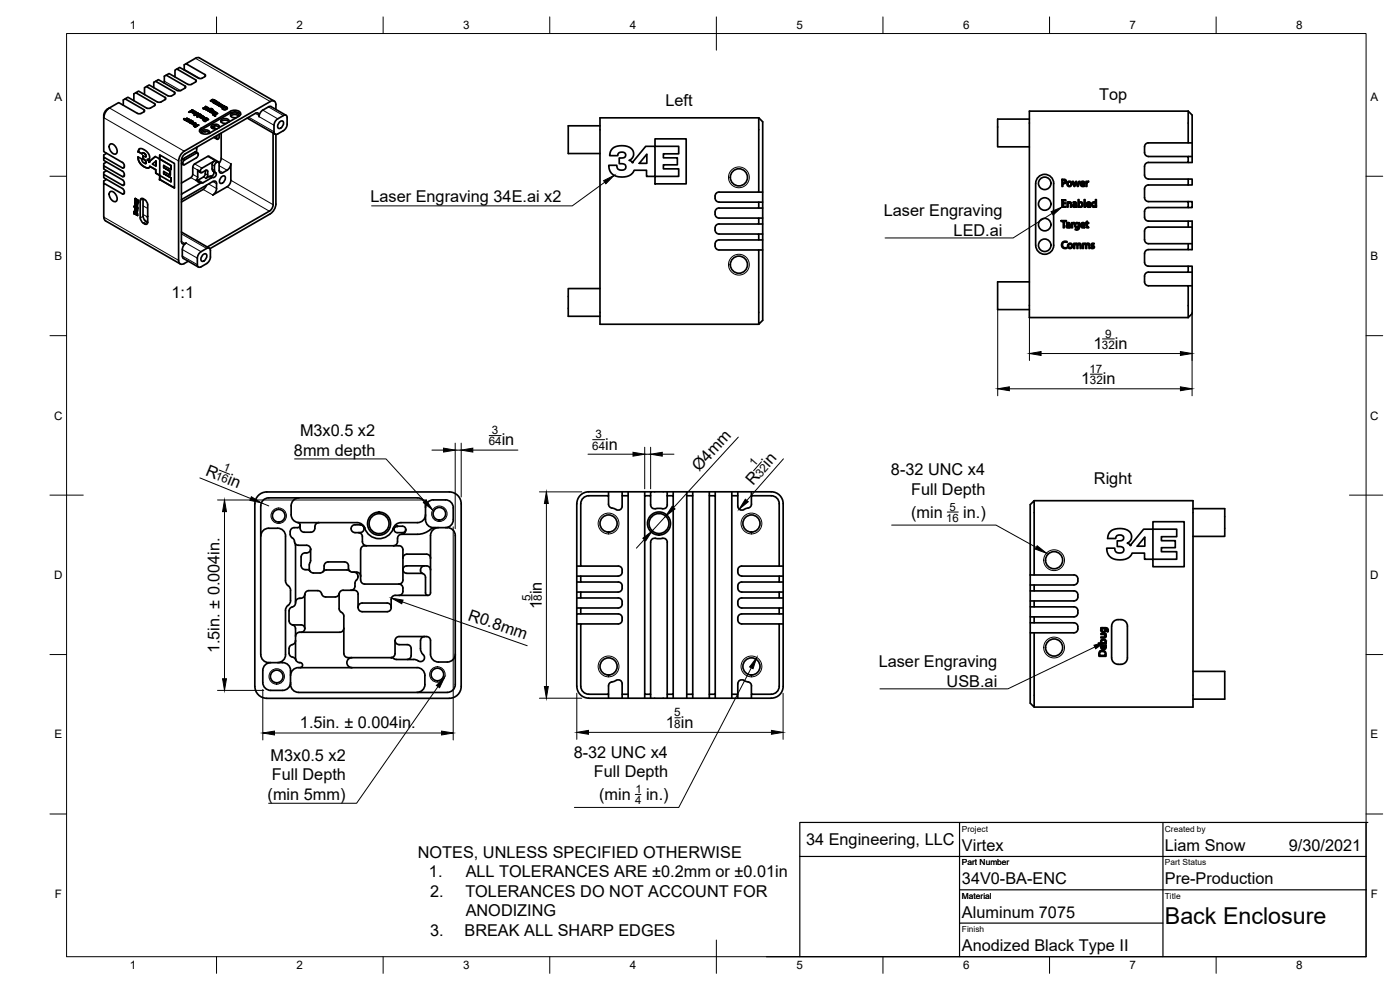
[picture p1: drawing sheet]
<svg xmlns="http://www.w3.org/2000/svg" width="420mm" height="297mm" viewBox="0 0 420 297" stroke-linecap="round" stroke-linejoin="round" font-family="sans-serif">
<!-- layer: Visible -->
<g fill="none" stroke="#000" stroke-width=".51">
<path d="M55.8 19.1l-.5 .3v1.6M31.1 35.3v10.2l5.6 3.3 .6 .9M32.8 32.4l2.8-1.6 5.9 3.3 .9-.1 1-.6-.2-.5-5.7-3.2 .9-.5 5.6 3.2h1.1M32.8 32.4l-1.2 .9-.4 .9-.1 1.1M32.8 32.4l-1.1 1.2-.5 1.7M37.5 29.7l-.5 .3v1.6M40.7 27.8l-.5 .4v2M43.9 26l-.5 .3v2.1M46.7 24.4l-.6 .3v1.6M47.2 30.6l-5.6-3.3-.9 .5 5.9 3.4-.2 .5-1.3 .7M47.2 30.6h1.1M49.3 24.3v-1.4l.6-.4 5.8 3.4-.2 .5-1.2 .7"/>
<path d="M49.3 24.4l-.1 .4M49.6 29.2l.1 .5-1.4 .9M49.9 22.5l.8-.4 5.7 3.2h1.1l1.4-.9v-.3l-5.8-3.4 .8-.5 5.6 3.3h1.2l.9-.7v-.3l-5.8-3.4 2.9-1.6 .9-.2 22.7 13M53.1 20.7l-.6 .3v2.1M53.1 27.1l-5.6-3.2-.8 .5 5.6 3.2 .2 .5-1 .7h-.8l-5.9-3.3-.9 .5 5.7 3.2M53.2 27.1h1.1M55.1 35.8l1.1-.2-.8 .3 .1-.1M55.1 35.8h.4M55.5 35.8l-.1 .1M55.7 35.8h-.5M55.9 36l.2-.1 .5 .2-.2-.4 .5 .3-.6 .4zM56 36.1l.5 .1"/>
<path d="M56.2 35.6l-.5 .1M56.4 35.7l.5 .3M56.4 35.7l-.1 .1M56.7 36l-.1 .2-.5-.3-.3 .2M57.2 33.5h.1M57.3 36.3l-.4 .5 .8-.2M57.3 36.3l-.9 .2 1.1-.2-.5 .4M57.3 36.3l-.4 .5M57.3 33.4l.3-.2 .4 .2-.3 .2zM57.3 33.5h.1M57.4 33.3v.1M57.5 36.3l-1.1 .2"/>
<path d="M57.5 33.1l-.9 .5 .6-.1M57.5 33.2l-.9 .5M57.7 33l-.2 .1M57.7 33.2l.5 .1v.2l-.6 .2-.4-.2M57.7 33v.2M57.7 33l.1 .1M57.7 33.2l.5 .2M57.7 37l.6-.2 .5 .4-.7 .2zM57.7 36.6l-.4 .4 .1 .1 .5-.6-.9 .2M57.7 36.6l-.4 .4M57.9 33.9l.3-.2 .5 .3-.2-.5 .4 .3-.4 .4-.5-.1zM57.9 36.6l-.9 .1"/>
<path d="M58 33.4l-.3 .2-.4-.1M58 33.4h.1M58.1 33.9l.5 .1M58.2 37.7l1.4-.2-.9 .6zM58.2 34.6l1.2-.6zM58.4 37.8l.2 .2-.2-.3 .6 .1M58.5 33.5l.4 .4M58.5 33.5l-.1 .1M58.6 37.1l-.3 .2-.4-.1M58.8 37.1l-.7-.3-.4 .4M58.8 33.9l-.1 .1-.5-.3-.3 .2M58.8 33.8v.1"/>
<path d="M59 37.7l-.4 .3 .4-.2M59.1 37.7l-.6-.2-.3 .2M59.2 34.6l.5 .1M59.4 34l-1.1 .6M59.5 34.8l-.4 .3M59.6 37.5l-.5 .2M59.7 34.7h.1M59.7 34.7l.2-.1zM59.9 34.6h.1M59.9 35l.6-.4 .5 .3-.3 .2-.6-.1 .2 .3zM59.9 34.6l-.1-.3-.6 .3 .5 .1M59.9 34.5v.1"/>
<path d="M60 34.5l-.2-.3-.7 .3 .1 .2 .3 .1M60 34.5h.3zM60.1 38.7l9.1-5.3a2.35 2.35 0 0 1 3 .6l-.1 .6-.4 .3-8.8 5a2.35 2.35 0 0 1-3-.5zM60.1 34.5l-.5-.3-.6 .4M60.1 35.1l.3 .2M60.1 34.6l-1 .5 .4-.3M60.3 34.5l-.2 .1M60.4 34.8l.4 .2-.5-.1M60.4 34.8l-.1 .1 .5 .1M60.5 39.9a1.69 1.69 0 0 1 2.4 0M60.5 34.8l.5 .2M60.6 34.7l-.7 .4"/>
<path d="M60.8 35.5l.4 .1M60.8 35.5h.1M61 32.4l.7-.2v-.2l.2 .1-.5 .5h-.4l.2-.1zM61 32.4l.3 .1M61 36.1l.5 .2 .3-.2-.2-.3 .4 .2 .3-.2-.3-.3 .6 .3-1 .6zM61 36.1l.5 .2 .3-.2M61.1 35.7l-.1 .1M61.2 32.5l-.2 .1M61.2 35.6l.6-.2-.7 .3M61.2 35.1h.1M61.2 35.1l-.6 .4M61.4 35.1l-.6 .4 .4 .1"/>
<path d="M61.4 35.1l-.8 .3 .5 .3M61.4 32.5l.1 .1M61.5 35.9l.5 .2M61.6 32l.3 .1M61.7 39.5h-.4M61.7 32.6l.7 .2-.1-.5 .4 .4-.7 .2-.3-.1zM61.8 32.1l-.5 .3M61.8 39.5h-.1M61.8 32.7l.5 .1h-.4v-.2l.4 .2M61.8 35.4l-.5 .2M61.8 36.1h.1M61.9 35.6l.7 .2"/>
<path d="M62.2 32.3l.5 .3M62.2 32.3v.1M62.3 35.8l-.3 .2M62.5 32.6l-.1 .2-.5-.3-.2 .2M62.5 33.2h.1M62.5 32.6h.1M62.6 33.2h.1M62.9 33l.4 .1-.5 .2-.2-.1 .2-.2M63 33.6l1.1-.2-.7 .4zM63 32.9l.5 .1-.1 .3-.6 .1-.3-.2M63 32.9l.4-.1 .5 .1-.7-.2-.9 .5h.2M63 32.9l.5 .2"/>
<path d="M63.2 30.2l.4 .1-.1-.3 .3-.1 .5 .2-.5-.1-.1 .4zM63.3 30.2l.3 .1M63.3 30.2h-.1M63.3 33.1l-.3 .2-.4-.1M63.3 33.1h.1M63.4 38.2a1.69 1.69 0 0 1 2.4 0M63.4 33.6l-.1 .1M63.5 30l.4-.1 .4 .2M63.7 38l.8 .6M63.7 30.1l.1 .2M63.8 33.9l.5-.4 .5 .3-.2 .2-.6-.2 .2 .4zM63.9 38.3l-.3 .1"/>
<path d="M63.9 34.4l.4 .1 1-.5-.9 .6 .2 .2zM63.9 32.9l-.6-.2-1 .5M63.9 33.9l.3 .2M64.1 30.6l.3 .1M64.1 33.8h.5M64.1 33.4l-1.1 .2M64.3 30.8l.5 .3M64.3 30.8v.1M64.4 30.8h-.2M64.4 33.6l.4 .2M64.4 30.7l-.3-.1 .4-.4-.6 .4 .3 .2M64.4 34.6l.3 .1"/>
<path d="M64.4 33.6l-.6 .3M64.5 30.7l.5-.2-.5 .4 .4 .1-.4-.1M64.5 30.7h-.1M64.5 30.7l-.1 .1M64.5 37.8a.53 .53 0 0 0-.2 .6 .53 .53 0 0 0 .6 .3M64.5 30.9h.1M64.6 30.3l-.7 .3M64.8 31.1h-.1M64.9 31l.6-.2-.7 .3M64.9 31h.1M65 30.5l-.5 .2M65.3 31.4l.3 .1"/>
<path d="M65.3 34l-1 .5-.4-.1M65.5 30.8l-.6 .2M65.6 31.6l.4 .2M65.6 31.5l-.3-.2 .4-.4-.6 .4 .5 .2M65.7 38.4l.1-.3a1.39 1.39 0 0 0-1.2-.9 1.39 1.39 0 0 0-1.3 .7 1.35 1.35 0 0 0 1.9 .7M65.7 31.4l.6-.2-.6 .4 .4 .1M65.7 31.4h.1M65.7 31.6l.4 .1M65.8 31l-.7 .4M66 31.8l-.1 .1M66.2 31.2h.1M66.2 31.2l-.5 .2"/>
<path d="M66.2 31.7l.5-.2-.7 .3M66.2 31.7h-.1M66.3 36.5a1.69 1.69 0 0 1 2.4 0M66.4 36.5v.1M66.4 39.9v7.6M66.4 31.9l.7-.2 .3 .4-.7 .2-.3-.2zM66.5 32.1h.1M66.7 32.6l1.1 .1 .2-.3-.3-.3 .5 .3-.6 .5zM66.7 31.5l-.5 .2M67.3 32l-.3 .2-.5-.1M67.4 32l-.6-.3-.4 .3M67.7 32.1l.5 .4"/>
<path d="M67.7 32.1l-.1 .1M68 32.5l-.5 .3-.8-.2M68.6 36.7l.2-.3a1.39 1.39 0 0 0-1.2-.9 1.39 1.39 0 0 0-1.3 .7 1.35 1.35 0 0 0 1.8 .7M69.2 33.9l-8.8 5-.5 .5M69.2 33.9a2.49 2.49 0 0 1 3 .5M69.2 34.8a1.69 1.69 0 0 1 2.4 0M71.5 35l.2-.3a1.39 1.39 0 0 0-1.2-.9 1.39 1.39 0 0 0-1.3 .8 1.35 1.35 0 0 0 1.9 .6M74.2 35.4l8.4 4.9M81.3 32l4.5 2.6M81.4 32l-.8 .1a4 4 0 0 0-2.6 2l-.3 .9a.76 .76 0 0 0-.1-1 .76 .76 0 0 0-1 0l-21 12.2-.7 .6-.5 1.3v24.3a.76 .76 0 0 0 .5 .8 .76 .76 0 0 0 .9-.3l-.6 .6a4.2 4.2 0 0 0-.5 3.3l.3 .7 4.5 2.6M82 39.9v21.5M82.8 32.8v-1.4a1.02 1.02 0 0 0-.5-1.1 1.02 1.02 0 0 0-1.2 .1l-25.8 15-1.2 1.2-.5 1.7"/>
<path d="M83.9 36.6a.65 .65 0 0 1 1.1-.1 1.54 1.54 0 0 1-1.4 2l-.2-.9zM86.2 35.3v2M86.2 35.3a.66 .66 0 0 0-.8-.8 3.9 3.9 0 0 0-3.2 5 .69 .69 0 0 0 .4 .8 .69 .69 0 0 0 .8-.1 4.1 4.1 0 0 0 2.6-2.1l.2-.8M180.1 37.7h-9.6v8.4h9.6M227.7 35.4l1.2 1.1v59.6l-1.2 1.2v-22.3h-11.9a1.54 1.54 0 0 1-1.2-1.5 1.54 1.54 0 0 1 1.2-1.5h13.1M227.7 35.4v22.2h-11.9a1.55 1.55 0 0 0-1.2 1.5 1.55 1.55 0 0 0 1.2 1.5h11.9v1.8h-11.9a1.55 1.55 0 0 0-1.2 1.5 1.55 1.55 0 0 0 1.2 1.5h11.9v1.8h-11.9a1.2 1.2 0 0 0-1.2 1.2M227.7 35.4h-47.6v61.9h47.6M308.9 35.7h-9.5v8.4h9.5M356.6 33.3v9.6l-11.9-.1a1.2 1.2 0 0 0-1.2 1.3v1.7a1.2 1.2 0 0 0 1.2 1.2h11.9v1.8l-11.9-.1a1.2 1.2 0 0 0-1.2 1.2M356.6 33.3l1.2 1.2v14.3h-1.2M356.6 33.3h-47.7v62h47.7M32 53.8l-.9 .5v.7"/>
<path d="M32 51.2l-.9 .5v.7M32 48.6l-.9 .5v.6M32 46l-.9 .5v.6M33 57.6a1.9 1.9 0 0 1 2.1 2.5 1.03 1.03 0 0 1-1.1 .4 1.03 1.03 0 0 1-.8-.8l-.2-.5a1.54 1.54 0 0 1 0-1.6zM33 43.3a1.9 1.9 0 0 1 2.1 2.5 1.03 1.03 0 0 1-1.1 .4 1.03 1.03 0 0 1-.8-.8l-.2-.4a1.54 1.54 0 0 1 0-1.7zM36.7 50.4l-5.6-3.3v1l5.6 3.3M36.7 58.2l-5.6-3.2v10.1l.5 1.1M36.8 51.3a1.05 1.05 0 0 1 .2 1.7l-5.9-3.3v1l5.9 3.4 .3 1.2M37.3 55.2l-.1 .4h-.4l-5.7-3.2v.9l5.6 3.3a1.03 1.03 0 0 1 .3 1.7l-.2-.1M37.3 49.7l-.1 .7h-.4M40.6 59.6l.8 .5 .2 .7M40.6 59.7l.1 .1"/>
<path d="M40.6 59.8l.1 .5 .5 .3M40.7 59.8l-.1 .4 .5 .4 .2-.1-.1-.4M40.7 59.9h.1M40.7 59.9l.1 .4 .3 .1v-.4M40.9 59.9h.1M40.8 59.8l.2 .2M40.9 59.9l.1 .1M41 59.9l.1 .1M41.1 60v.4M41.4 47.1l.3 1.2 .7 1.1 1.4 .9h.9M41.5 45.5l.3-.8 .3-.1 .9 .2 1 .7 .9 1.3-.1 .9-.5 .2 .5 .6M41.5 45.5l1.2 .7 .1-.3h.4l.6 .7-.1 .4-.8-.3v1l.9 .8-.2 .5-.8-.4-.3-.9-1.1-.6 .2 1.1 .6 1 1.5 1.1 .8 .1 .5-.5 1.7 1v1.1l1.2 .6v1.3l4.5 2.5v-7.3l-4.5-2.6v1.2l-1.3-.7-1.8 1.5"/>
<path d="M41.5 45.5l1.2 .7M41.9 44.6l-.4 .9M42.8 45.9l.8 .4 .1 .7M42.8 45.9h.1M42.9 46.7v1l.8 .6v.7M42.9 59.6l.1 5.6 .4 .9 .9 .6-.2 .6-.7-.1M44.6 47.8l-.3 .1M46.6 47l-1.8 1.5M46.8 48.4v1.4zM46.8 48.4l-1.1 .8 1.1 .6M47.9 46.5v1.2l3.4 2-3.4-2v4.9l-1.2-.6 .1-1.1-1.8-1M49.1 49.6v.7v-.7l2.2 1.3"/>
<path d="M49.1 50.3l2 1.1zM49.1 51.4v.7v-.7l2 1.2M49.1 52.1l2.2 1.2zM51.1 51.4v1.2zM51.3 49.7v1.2zM51.3 54.6l-3.4-2v1.3l4.5 2.5M51.3 53.3v1.3zM53.6 48.3v29.8M54.4 49.1l.6 .4M57.3 53.3l-2.9 1.6M57.8 50.2v2.4l-.5 .7M58.9 45.9l-3.5 2.1a.83 .83 0 0 0-.6 .7 .83 .83 0 0 0 .4 .8l.2-.1"/>
<path d="M58.9 47.4l-3.5 2M58.9 45.9a.63 .63 0 0 1 .7 .6 .63 .63 0 0 1-.4 .7l-.3 .1M59 44.7v1M59.2 54l-.4 .1M59.2 44l-.2 .7M59.3 45.9l-.9-.3-3.5 2.1-.4 .5M59.5 54.5h.1M59.5 54.5v.1M59.5 54.5l.7 .4M60.2 51.8l-.7-.4-.1-.4-.1 2.4-.5 .7M60.2 54.9l-5.8 3.4M60.6 40l-.2-.2a1.36 1.36 0 0 1 1.3-.8 1.36 1.36 0 0 1 1.2 .8l-.1 .2"/>
<path d="M60.6 54.9h-.3M61 56.8l-6.6 3.8M61.6 51.2v1.2l-.3 .5-2.1 1.1M62 55.6l-1 1.2M62.3 51.4l-.3-.4-1.6 .8-.3-.4M62.3 51.4a2.05 2.05 0 0 1-.3 1.9l-.2 .2 .9-.5M63.6 49.3v1.4M63.7 49.3l.5-.9-3.6 2-.5 1M63.7 50.7l.1 .5 .9 .6M64.1 51.5a1.03 1.03 0 0 1-1.2 1.4l-.2 .1M64.2 41.2l1 .6M65.1 40.7v1l.5-.1 .2-.4"/>
<path d="M65.6 48.6l-3.1-1.7-4.1 2.3-.5 .9M65.8 48.9v2.3a.69 .69 0 0 0 .3 .7 .69 .69 0 0 0 .8-.1M65.8 40.3v.9M65.8 48.9l-.1-.2a1.08 1.08 0 0 0-1.4 1.1l.1 1.6a1.05 1.05 0 0 1 .4 1.3 1.05 1.05 0 0 1-1.2 .6l-3 1.6M66.4 47.4l-.6 1.5M66.5 53.1a.65 .65 0 0 1 1.1-.1 1.54 1.54 0 0 1-1.5 2l-.2-.9zM68.2 56l-4.3 2.5 .6-.6a4.2 4.2 0 0 0 .3-3.4h-.9l-9.5 5.4M68.2 51.1l-1.3 .7M69.3 49.1v5M69.3 54.1l-.2 .9-.9 1M69.3 49.1l-.2 .9-.9 1.1M82.8 40.3v20.9l-.5 1.7-1.2 1.2-18.1 10.5"/>
<path d="M183.8 44.6l1-.6 1.5-.3 1.5 .1 1.3 .5 .9 1 .2 1.1-.5 1-.9 .7 1 .6 4-4.8h2.8v9h-2.6v-1.8h-3.7l-.9 1.3-2.1 .7-1.8-.1-1.5-.5-1-1.2-.3-1.7h2.4l.2 .9 .4 .4 1 .2 .8-.3 .3-.6-.2-.7-.5-.3-1.3-.1v-1.7l1.6-.2 .3-.3 .1-.6-.5-.5-1-.1-.7 .3-.2 .7h-2.4l.2-1.1zM194.1 46.3v2.7h-2.2zM196.6 41.7h9.3v13.5h-9.3v-2.3h7.1v-2.2h-4.6v-1.2h4.2v-2.1h-4.2v-1.2h4.6v-2.3h-7.1zM227.7 57.6h1.2M311.8 52.9a2.7 2.7 0 0 1 2.9-.3 2.7 2.7 0 0 1 1.5 2.4v18.6a2.71 2.71 0 0 1-2.7 2.7 2.71 2.71 0 0 1-2.7-2.7v-18.6a2.69 2.69 0 0 1 1-2.1zM318.7 60h1.2v.2h-.9v.7h.8v.2h-.8v.8h.9v.3h-1.2zM318.7 53.8h.9l.4 .5-.3 .7-.7 .1v.9h-.3zM319 54l.7 .2-.1 .6h-.6zM320.6 54.7l.5-.1 .3 .3v.5l-.3 .3-.6-.2zM321.9 54.4h.2l.4 1.3 .4-1.3h.2l.4 1.3 .3-1.3h.3l-.5 1.6h-.3l-.3-1.3-.4 1.3h-.3zM324.4 54.6l.5-.2 .5 .1 .2 .7-1.1 .1 .2 .4h.7l.1 .2-.7 .1-.4-.3-.2-.3zM324.6 54.7l.5-.1 .2 .4h-.8z"/>
<path d="M325.4 59.9h.2v2.3h-.2zM325.9 54.4h.3v.3l.5-.3v.2l-.5 .3v1.1h-.3zM343.5 56.7v2.6a1.2 1.2 0 0 0 1.2 1.2h11.9v1.8h-11.9a1.2 1.2 0 0 0-1.2 1.2v1.6a1.2 1.2 0 0 0 1.2 1.2h11.9v1.8M343.5 49.9v2.6a1.23 1.23 0 0 0 1.2 1.2h11.9v1.8h-11.9a1.2 1.2 0 0 0-1.2 1.2M356.6 53.7h1.2v1.8h-1.2M356.6 42.9h1.2M356.6 47h1.2M31.6 66.2l22.5 13M40.2 61.9l.5 .2M40.2 62l.9 .5M40.3 64.1l1 .6-1-.6M40.4 63.4l-.1 .7z"/>
<path d="M40.4 63.3l.7 .4 .2 1M40.4 63.5l.6 .2 .2 .7-.8-.4zM40.5 63.5l.5 .3 .2 .6M40.6 60.5l.7 .6M40.6 61.1l.6 .3-.1-.4 .1 .3M40.6 60.7l.4 .2M40.6 62.6h.4v.7l.3-.4v.5l-.6-.3zM40.6 61.6l.1 .5-.1-.4 .2-.1 .5 .4v.4M40.6 62.6l.1 .6 .5 .2M40.7 61.8l.4 .1 .1 .4-.5-.2zM40.7 62.7h.2h-.2l.2 .5v-.5M40.7 61.8l.4 .2v.3"/>
<path d="M41 60.9l.1 .1M41.1 62.5l.2 .1M41.1 63.2v.1M41.2 62.4l.1 .2M41.2 61h.1M41.2 61l.1 .5-.7-.3 .7 .3M41.2 60.1l.3 .2v.4v-.4zM41.2 61.3v.1M41.2 62.8l-.1 .4M41.4 60.7h.1M42.1 65.4v-5.2l.3-.6a1.98 1.98 0 0 1 1.9 1.9v5.2M42.1 65.4l.4 1 .9 .8"/>
<path d="M44.1 65l.2-.1zM53.6 78.1a1.02 1.02 0 0 0 .5 1.1 1.02 1.02 0 0 0 1.2-.1l1.2-.7M54.4 69.6l8.4 4.9M60 75.8l2-1.3a.69 .69 0 0 1 .8 0 .69 .69 0 0 1 .4 .7 4.1 4.1 0 0 1-.5 3.2l-.7 .7-1.6 .9a.69 .69 0 0 1-.8 .1 .69 .69 0 0 1-.4-.7 4.1 4.1 0 0 1 .5-3.3zM60.9 76.5a.65 .65 0 0 1 1.1-.1 1.54 1.54 0 0 1-1.4 2l-.3-1zM80.8 63.4l-18.6 10.7M82 61.4l-.2 .9-1 1.1M214.6 68.4a1.36 1.36 0 0 0 1.2 1.8h11.9v1.8M227.7 70.2h1.2M227.7 67.2h1.2M227.7 65.4h1.2M227.7 62.4h1.2"/>
<path d="M227.7 60.6h1.2M227.7 75h1.2M318.5 66.2h1.5v.2h-.6v2h-.3v-2h-.6zM318.9 72.7l.6-.3 .7 .1-.1 .2h-.9l-.3 .6 .3 .9 .9 .1 .1 .2-.8 .1-.7-.4-.1-.8zM320.1 66.9l.6-.1 .3 .1 .2 1.5h-.3v-.3l-.4 .3-.4-.2v-.6l.8-.2-.2-.4-.6 .1zM320.5 61.1l.3-.3 .4 .1 .1 1.3h.3l-.2-1.5-.6-.1-.3 .3v-.3h-.2v1.6h.2v-1M320.6 61.1v.1M320.8 73.4l.4-.2 .3 .2 .1 .5-.2 .4-.6-.2zM321.6 66.8h.2l.1 .3 .5-.3v.2l-.5 .3v1.1h-.3zM322 60.7l.6-.1 .4 .1 .1 1.5h-.2v-.3l-.4 .3-.5-.2v-.6l.8-.2-.1-.4-.6 .1zM322.2 73h.3v.3l.4-.3 .5 .3 .4-.3 .4 .1 .2 .4v1.1h-.2v-1.1l-.3-.3-.4 .2v1.2h-.3v-1.1l-.3-.3-.3 .2-.1 1.2h-.3zM322.3 61.5l.5-.2v.5l-.5 .1z"/>
<path d="M322.7 67l.6-.2 .4 .2v-.2h.2v1.6l-.4 .5h-.9l.1-.2h.8l.2-.3v-.3l-.4 .2-.7-.2-.1-.7zM323.6 61.7l-.1 .5h.3v-.3l.6 .3 .6-.6-.3-.9-.5-.1-.4 .3v-1h-.2v1.9M324.5 67l.6-.2 .4 .2 .1 .6-1.1 .1 .3 .4h.7v.2l-.6 .1-.4-.3-.2-.7zM324.7 67.1l.5-.1 .2 .4h-.9zM326.1 66.4h.2v.4h.4v.2h-.4v1l.4 .1v.3l-.6-.3v-1.1h-.3zM326.2 60.8l.5-.2 .5 .2 .1 .6-1 .1 .2 .4h.7l.1 .2-.7 .1-.4-.3-.2-.3zM326.3 73.1l-.2 .2-.5-.3-.5 .3v-.3h-.2v1.6h.3v-1.1l.3-.3 .3 .2 .1 1.2h.2l.1-1.2 .2-.2 .4 .3v1.1h.3l-.1-1.4-.4-.2-.4 .1M326.5 60.8h.4l.2 .4h-.8zM327.5 73.2l.4-.2 .5 .1-.7 .2 .7 .7-.2 .5h-.8l.1-.2 .7-.1-.7-.6zM328.7 61.1v.7l-.6 .1-.2-.4 .1-.6 .4-.1 .3 .3M329 61.8v-1.9h-.2v.9l-.4-.2h-.4l-.4 1 .4 .6 .8-.3v.3h.2M329.1 61.7v.4"/>
<path d="M356.6 66.3h1.2v8.6h-1.2M356.6 73.1v1.8h-11.9a1.2 1.2 0 0 0-1.2 1.2v2.6a1.2 1.2 0 0 0 1.2 1.2h11.9v1.8l-11.9-.1a1.2 1.2 0 0 0-1.2 1.3v1.7a1.2 1.2 0 0 0 1.2 1.2h11.9v9.5M356.6 79.9h1.2v14.2l-1.2 1.2M356.6 60.5h1.2v1.8h-1.2M357.8 68.1h-13.1a1.2 1.2 0 0 0-1.2 1.2l.1 3a1.2 1.2 0 0 0 1.1 .8h13.1M180.1 86.6h-9.6v8.3h9.6M308.9 84.6h-9.5v8.3h9.5M356.6 81.7h1.2M356.6 85.8h1.2M76.5 151.2v54.8M76.5 151.2a3.6 3.6 0 0 1 3.6-3.6h54.7a3.6 3.6 0 0 1 3.6 3.6v54.8a3.6 3.6 0 0 1-3.6 3.5M80.6 158.5h2.7"/>
<path d="M80.7 158.5a2.38 2.38 0 0 0-2.4 2.4M83.3 158.5a2.35 2.35 0 0 1 2.4 2.4v13.3l.3 1 .9 1 .3 1v3.3l-.3 .7-.9 .9-.3 1v13.3a2.34 2.34 0 0 1-2.4 2.4M89.4 156.8h17.8l1.4 .5 .9 1.1M89.4 156.8l.5 .2 .2 .5M89.8 149.4a2.38 2.38 0 0 0-2.4 2.4 4.8 4.8 0 0 0 .6 4.2l1.4 .8M90.1 158.5v-.9l-.3 .5-.5 .2a1.83 1.83 0 0 0-2 .5 2.15 2.15 0 0 0 .9 3l.3 1.2M90.1 158.5a1.2 1.2 0 0 0 1.2 1.2M94.5 158.5a1.2 1.2 0 0 1-1.2 1.2h-2M94.5 158v.5M95.7 156.8a1.2 1.2 0 0 0-1.2 1.2M106.5 157.5h1.6M106.5 157.4a1.17 1.17 0 0 0-1.1 1.2 1.17 1.17 0 0 0 1.1 1.2h1.6"/>
<path d="M107.6 159.8a1.2 1.2 0 0 1 1.2 1.2v1.9a1.2 1.2 0 0 0 1.2 .8M109.5 158.4v.1M109.5 158.4l-.7-.8-.7-.2a1.17 1.17 0 0 1 1.2 1.2 1.17 1.17 0 0 1-1.2 1.2M109.5 158.5a4.5 4.5 0 0 0 4.1 3.1 4.5 4.5 0 0 0 4.4-2.9M119.2 157.9h1.6a.96 .96 0 0 1 1 1M119.2 157.9a.96 .96 0 0 0-.9 1 .96 .96 0 0 0 .9 .9h1.6a.96 .96 0 0 0 1-.9M119.2 157.9a1.34 1.34 0 0 0-1.2 .8M121.8 158.9v.1a1.26 1.26 0 0 1-1.3 1.3M127.7 154.4a2.38 2.38 0 0 1-2.4 2.4h-5a2.49 2.49 0 0 0-2.3 1.9M127.7 152.4a2.35 2.35 0 0 1 2.4-2.4h3.6a2.35 2.35 0 0 1 2.3 2.4v3.5a2.38 2.38 0 0 1-2.3 2.4M130.7 158.3l-.8 .2a7.7 7.7 0 0 1-4.6 1.8h-4.8M131.6 158.3a2.38 2.38 0 0 0-2.4 2.4v17.2a.75 .75 0 0 1-.8 .7 .75 .75 0 0 1-.7-.7v-4.7a1.2 1.2 0 0 0-.9-1.1"/>
<path d="M182.6 147.6v1.1M183.6 152.4a1.2 1.2 0 0 1-1-1.1v-2.6h-5.9a2.38 2.38 0 0 0-2.4 2.4v18.7h11.2a1.15 1.15 0 0 1 1.2 1.2M186.7 147.6v1.1M188.5 147.6v61.9M188.5 148.7h-1.8v3.2a1.36 1.36 0 0 1-1 1.2 1.36 1.36 0 0 1-1.4-.5l-.7-.2M193.5 147.6v1.1M195.3 147.6h-18.6a3.6 3.6 0 0 0-3.6 3.5v33.1M200.2 147.6l.1 3.9a1.47 1.47 0 0 1-2.3 1h-.4a1.48 1.48 0 0 1-2.3-1v-2.8h-1.8v59.6h1.8v-45.6a1.28 1.28 0 0 1 1.9-1.1h.8a1.47 1.47 0 0 1 2.3 1.1l-.1 45.6h1.8v-59.6h-1.8M200.2 147.6h-4.9v1.1M200.2 147.6h31.3a3.6 3.6 0 0 1 3.5 3.5v54.8M202 147.6v1.1M206.1 147.6v61.9"/>
<path d="M206.1 148.7h1.8v59.6h-1.8M207.9 147.6v1.1M212.9 147.6v61.9M212.9 148.7h1.8v59.6h-1.8M214.7 147.6v1.1M219.6 147.6v61.9M219.6 148.7h1.8v3.2a1.37 1.37 0 0 0 1 1.2 1.37 1.37 0 0 0 1.5-.5l.7-.2M221.4 147.6v1.1M224.6 152.4a1.15 1.15 0 0 0 .9-1.1v-2.6h6a2.38 2.38 0 0 1 2.3 2.4v18.7M225.5 147.6v1.1M310.4 150.2h47.6v62h-47.6M333.1 159.6l1.1-.7 1.2-.3 1.8 .1 1.3 .4 .8 .8 .3 1.2-.4 1.2-.9 .7 1 .6 3.9-4.8h2.8v-2.3h9.4v13.5h-9.4v-2.2h-2.5v-1.8h-3.8l-.9 1.3-1.5 .6h-2l-1.5-.4-1.3-1.2-.4-1.8h2.5l.2 .9 .3 .3 .9 .2 .8-.1 .4-.6v-.6l-.7-.6h-1.2v-1.7l1.6-.2 .3-.8-.4-.7-.8-.1-.8 .3-.4 .8h-2.4l.2-1z"/>
<path d="M346 158.8h7.1v2.2h-4.5v1.2h4.1v2.1h-4.1v1.2h4.5v2.3h-7.1zM358 152.6h9.6v8.3h-9.6M88.5 163l.2 .6v17.3M88.5 163l.8 .6 3.1 .1 .6 .4 .2 .6M90.3 179.5h-.4a1.2 1.2 0 0 0-1.2 1.2M90.4 167.1v2.6M90.4 169.7a1.2 1.2 0 0 0 1.2 1.2M91.5 178.4l-.5 .9-.7 .2M91.5 178.4v10.2M91.6 170.9h.8l.7 .5M91.6 165.9a1.2 1.2 0 0 0-1.2 1.2M93.1 171.4l.9 .5h2.4l.6-.4"/>
<path d="M93.2 164.8l-.5 .9-1.1 .2M93.2 164.7v3.5M93.2 168.2l-.4 1.3 .3 1.9M96.5 178.2a1.2 1.2 0 0 0-1.2-1l-3 .1-.6 .4-.2 .7M97.3 169.8v.9M97.3 170.7l-.3 .8M98.5 168.6h4.9a1.51 1.51 0 0 1 1.2 2.1l.4 .6M98.5 168.6a1.2 1.2 0 0 0-1.2 1.2M101.8 178.3v4.4M101.8 178.1l-.3 .6-.5 .3-3.3 .1a1.2 1.2 0 0 1-1.2-1M101.8 178.1v.2M103 177.1h3.3"/>
<path d="M103 177.1l-.7 .2-.5 .8M104.9 171.3l-.8-.3h-6.2l-.9 .5M105 171.3a2.26 2.26 0 0 0 2 .4M106.2 171.7a1.24 1.24 0 0 1 1.2 1.4M106.3 177.1a1.2 1.2 0 0 1 1.2 1.2M107 171.7a1.2 1.2 0 0 1 1.2 1.2M107.4 173.1l-.9 1.9a1.63 1.63 0 0 1-.8 2l-.4 .1M107.5 178.3v4M108.2 164.9v9.2M108.2 174a1.2 1.2 0 0 0 1.2 1.2h10.3M109.4 163.8h10.3M109.4 163.7a1.2 1.2 0 0 0-1.2 1.2"/>
<path d="M119.3 161.5a1.85 1.85 0 0 1-.5 2l-.7 .2M119.7 163.7a1.2 1.2 0 0 1 1.2 1.2v9.5a1.2 1.2 0 0 1-1.2 .8M119.7 175.2a1.2 1.2 0 0 1 1.2 1.3 1.82 1.82 0 0 1-.5 1.9l-.7 .2M120.5 160.3a1.2 1.2 0 0 0-1.2 1.2M120.9 167.5a1.2 1.2 0 0 1 1.2-1.2h5.9a1.2 1.2 0 0 1 1.2 1.2M122 169.8h5.4a1.35 1.35 0 0 1 1.8 1.2M122 172l4.8 .1M122 169.8a1.11 1.11 0 0 0-1.1 1.1 1.11 1.11 0 0 0 1.1 1.1M126.2 171.3l.2 .5 .4 .3M127.4 169.8a1.29 1.29 0 0 0-1.2 1.5M128.4 178.6l-10.2 .1a1.2 1.2 0 0 0-.8 1.1v2.5a1.15 1.15 0 0 1-1.2 1.2h-7.5M173.1 169.8h1.2"/>
<path d="M173.1 179.4h1.2M173.1 177.6h1.2M173.1 174.6h1.2M173.1 172.9h1.2M185.5 174.6a1.55 1.55 0 0 1 1.3 1.5 1.55 1.55 0 0 1-1.3 1.5h-11.2v1.8h11.2a1.32 1.32 0 0 1 1.2 1.8M186.7 171a1.33 1.33 0 0 1-1.2 1.8l-11.2 .1v1.7h11.2M221.4 171a1.38 1.38 0 0 0 1.2 1.9h11.2v1.7h-11.2M222.6 174.6a1.55 1.55 0 0 0-1.2 1.5 1.55 1.55 0 0 0 1.2 1.5h11.2v1.8h-11.2a1.37 1.37 0 0 0-1.2 1.8M233.8 179.4h1.2M233.8 177.6h1.2M233.8 174.6h1.2M233.8 172.9h1.2"/>
<path d="M235 169.8h-12.4a1.2 1.2 0 0 0-1.2 1.2M309.2 172.5v-21.1l1.2-1.2v22.3h11.9M309.2 172.5v38.5l1.2 1.2v-22.3h11.9M309.2 175.5h1.2M309.2 172.5h1.2M309.2 177.3h1.2M322.3 175.5h-11.9v1.8h11.9M322.3 172.5a1.2 1.2 0 0 1 1.2 1.2M322.3 177.3a1.2 1.2 0 0 1 1.2 1.2M323.5 173.7v.6M323.5 178.5v.6M323.5 174.3a1.2 1.2 0 0 1-1.2 1.2"/>
<path d="M323.5 179.1a1.2 1.2 0 0 1-1.2 1.2M343.6 161.1v2.8h-2.3zM81.2 198.8a2.38 2.38 0 0 0-2.3 2.4M84.8 198.8h-3.6a2.53 2.53 0 0 1-2.9-2.4v-44.6a2.38 2.38 0 0 1 2.3-2.4h44.7a2.48 2.48 0 0 1 2.4 3v3.5a2.38 2.38 0 0 0 2.4 2.4h3.5a2.48 2.48 0 0 1 3 2.4v44.7a2.41 2.41 0 0 1-2.4 2.4l-44.6-.1a2.5 2.5 0 0 1-2.4-2.9v-3.6M84.8 198.8a2.38 2.38 0 0 1 2.4 2.4M86.7 194.6l.3 2 1.4 .8 .4 .6M87.7 187.5l.6 .3 .4 .8 .1 9.4M88.7 192.2l-.2 .7-1.4 .8-.3 .9M88.7 180.9l-.4 .9-1.2 .6-.3 .5v3.7l.3 .6 .6 .3h3l.6 .4 .2 .7M88.8 198l.4 .6 .7 .2a.75 .75 0 0 1 .9 .7 .75 .75 0 0 1-.7 .8M91.5 188.6l-.2 .6-.9 .5M101.8 182.6l.2 .7 1 .9 .2 .6"/>
<path d="M103.2 188.5a1.2 1.2 0 0 1-1.2 1.2l-12.5 .1a1.2 1.2 0 0 0-.8 1.1M103.2 184.8v11.3M103.2 196.1a1.2 1.2 0 0 0 1.2 1.2M104.4 197.3h13.1M105.6 197.3a1.49 1.49 0 0 0-1.5 1.5 1.49 1.49 0 0 0 1.5 1.5M107.5 182.3a1.2 1.2 0 0 0 1.2 1.2M108.7 180.9h7.5a1.2 1.2 0 0 1 1.2 1.2M108.7 180.9a1.2 1.2 0 0 0-1.2 1.2M117.4 197.3h.1M117.4 197.3l.8 .3M118.6 192.2l-.1 4.3-.4 .6-.7 .2M118.6 192.2a1.2 1.2 0 0 1 1.2-1.2h8.2a1.2 1.2 0 0 1 1.2 1.2v4.1a2.38 2.38 0 0 0 2.4 2.3h2.6a2.38 2.38 0 0 0 2.4-2.3"/>
<path d="M118.6 192.2a1.2 1.2 0 0 0 1.2 1.2h2.4a1.15 1.15 0 0 1 1.2 1.2l-.1 2.4a1.2 1.2 0 0 1-1.1 .9M127.4 191a1.23 1.23 0 0 0-1.2 1.2v2.8l.5 1.1a1.27 1.27 0 0 1 .5 1.9 1.27 1.27 0 0 1-2 .1l-1.1-.2h-5.2l-.7-.3M173.1 182.4h1.2M173.1 187.2h1.2M174.3 184.2h-1.2v21.7M186.7 181.2a1.2 1.2 0 0 1-1.2 1.2h-11.2v1.8h11.2a1.53 1.53 0 0 1 1.3 1.5 1.53 1.53 0 0 1-1.3 1.5h-11.2v18.7M221.4 181.2a1.2 1.2 0 0 0 1.2 1.2h11.2v1.8h-11.2a1.54 1.54 0 0 0-1.2 1.5 1.54 1.54 0 0 0 1.2 1.5h11.2v18.7M233.8 182.4h1.2M233.8 187.2h1.2M233.8 184.2h1.2M309.2 185.1h1.2M309.2 180.3h1.2"/>
<path d="M309.2 182.1h1.2M309.2 186.9h1.2M309.2 189.9h1.2M322.3 180.3h-11.9v1.8h11.9M322.3 185.1h-11.9v1.8h11.9M322.3 182.1a1.2 1.2 0 0 1 1.2 1.2M322.3 186.9a1.2 1.2 0 0 1 1.2 1.2M323.5 183.3v.6M323.5 188.1v.6M323.5 183.9a1.2 1.2 0 0 1-1.2 1.2M323.5 188.7a1.2 1.2 0 0 1-1.2 1.2M330 195.5l.6-.3 1 .2 .3 .7v.8h-2.1v-.8z"/>
<path d="M330.2 195.7l.5-.3 .7 .2 .3 .4v.6h-1.7zM330.4 190.1h1.5v.2l-.2 .1 .3 .4-.1 .4-.4 .2h-1.1v-.3h1l.3-.2-.1-.5h-1.2zM330.4 188.3l1.9 .2 .3 .5-.1 .6h-.2v-.8l-.6-.2 .2 .4-.1 .5-.6 .3-.6-.2-.2-.4 .2-.6h-.2zM330.5 192l.4-.2 .9 .2 .2 .6-.3 .4h.2v.2h-2.2v-.3h.9l-.3-.5zM330.5 193.8l.7-.2 .1 1 .4-.2v-.7l.2-.1v1l-.6 .3-.7-.2-.3-.5zM330.6 193.9l.4-.1v.8l-.4-.2zM331.3 188.6l-.6 .1v.6l.9 .1 .1-.5-.3-.3M331.3 188.6h.1M333.6 187.8v9.6M333.6 197.4a1.92 1.92 0 0 0 1.9 1.9M335.5 199.3h.9M338.3 187.8v9.6a1.92 1.92 0 0 1-1.9 1.9"/>
<path d="M338.3 187.8a2.45 2.45 0 0 0-1.8-2 2.45 2.45 0 0 0-2.6 1.1l-.3 .9M76.5 205.9a3.6 3.6 0 0 0 3.6 3.6M78.9 201.2v3.6a2.38 2.38 0 0 0 2.3 2.3h3.6M80.1 209.5h54.7M87.2 202.7a2.35 2.35 0 0 1 2.4-2.4h35.5a2.38 2.38 0 0 1 2.4 2.4M87.2 204.8a2.38 2.38 0 0 1-2.4 2.3M127.5 202.7v2.7M127.5 205.4a2.38 2.38 0 0 1-2.4 2.3M173.1 205.9a3.6 3.6 0 0 0 3.6 3.6h18.6M174.3 205.9a2.38 2.38 0 0 0 2.4 2.4h5.9v-2.5a1.53 1.53 0 0 1 1.7-1.4 1.37 1.37 0 0 1 1.5-.4 1.37 1.37 0 0 1 .9 1.2v3.1h1.8M182.6 208.3v1.2M186.7 208.3v1.2"/>
<path d="M193.5 208.3v1.2M195.3 209.5h4.9M195.3 208.3v1.2M200.2 208.3v1.2M202 208.3v1.2M207.9 208.3v1.2M214.7 208.3v1.2M221.4 208.3v1.2M225.5 208.3v1.2M233.8 205.9a2.41 2.41 0 0 1-2.3 2.4h-6v-2.5a1.53 1.53 0 0 0-1.6-1.4 1.37 1.37 0 0 0-1.5-.4 1.37 1.37 0 0 0-1 1.2v3.1h-1.8M235 205.9a3.6 3.6 0 0 1-3.5 3.6h-31.3M358 201.5h9.6v8.3h-9.6"/>
<circle cx="58.2" cy="37.2" r=".28"/>
<circle cx="66.8" cy="32" r=".3"/>
<circle cx="221.8" cy="53.2" r="2.57"/>
<circle cx="313.5" cy="55" r="1.87"/>
<circle cx="320.9" cy="55.2" r=".79"/>
<circle cx="221.8" cy="79.4" r="2.57"/>
<circle cx="313.5" cy="61.2" r="1.87"/>
<circle cx="313.5" cy="67.4" r="1.87"/>
<circle cx="313.5" cy="73.6" r="1.87"/>
<circle cx="320.6" cy="67.9" r=".32"/>
<circle cx="321.1" cy="73.8" r=".79"/>
<circle cx="323.2" cy="67.5" r=".51"/>
<circle cx="324.3" cy="61.4" r=".52"/>
<circle cx="83.6" cy="154.7" r="1.89"/>
<circle cx="113.8" cy="157.1" r="3.5"/>
<circle cx="113.8" cy="157.1" r="3"/>
<circle cx="131.9" cy="154.2" r="1.89"/>
<circle cx="182.6" cy="157.1" r="2.57"/>
<circle cx="197.8" cy="157.1" r="3"/>
<circle cx="197.8" cy="157.1" r="3.5"/>
<circle cx="225.5" cy="157.1" r="2.57"/>
<circle cx="316.3" cy="168.1" r="2.57"/>
<circle cx="182.6" cy="200" r="2.57"/>
<circle cx="225.5" cy="200" r="2.57"/>
<circle cx="316.3" cy="194.3" r="2.57"/>
<circle cx="331.2" cy="192.4" r=".51"/>
<circle cx="83" cy="203" r="1.89"/>
<circle cx="131.3" cy="202.4" r="1.89"/>
</g>
<!-- layer: Visible Narrow -->
<g fill="none" stroke="#000" stroke-width=".3">
<path d="M58.7 17.5l22.4 13M31.1 35.3l22.5 13M32.8 32.4l22.5 13M43.2 32.9v.7M46.4 31.1v.6M49.3 24.3l4.9 2.9M49.6 29.2v.7M52.3 27.6v.7M55.3 20.8l4.8 2.8M55.5 25.8v.6M57.1 36.5h.1M57.4 36.6h.1"/>
<path d="M57.5 33.1v.1M57.9 36.9h.1M58.7 23.9v.7M59.2 34.3v.1M60.3 34.7v.1M60.4 38.5v.5M61.3 35.6h.1M61.5 22.4v.6M62.5 33h.1M63.6 38l.7 .4M63.8 30.1v.1M63.8 38.3l.7 .4"/>
<path d="M63.8 37.9l.5 .3M64 30.4h.1M64.5 30.7h.1M64.9 31h.1M65.3 31.1v.1M65.7 31.4h.1M66.2 31.7h.1M69.2 33.4v.5M74.7 35.2l7.5 4.3M76.6 34l1.1 .7M77.7 35l4.5 2.6M78.9 33l4.5 2.7"/>
<path d="M80.6 32.1l4.4 2.6M37.3 55.3l-.6 .3M37.3 52.7l-.6 .3M37.3 50l-.6 .4M37.3 57.9l-.6 .3M40.9 59.9h.1M41 60h.1M41.1 60h.1M42.9 59.7l-.8 .5M43.6 46.3h.1M54.4 58l.2 .2M54.4 48.9l.4 .2"/>
<path d="M54.4 48.8l.4 .2M57.3 53.3l2.2 1.3-.7-.5M57.8 50.2l2.2 1.2-.7-.4M57.8 52.3l1.5 .9M58.4 49.2l2.2 1.2M58.4 45.6v.1M58.4 45.7l-3.5 2 .5 .3M58.4 45.7l.5 .2M59.1 54.1l1.5 .8M59.5 54l1.4 .8M61 56.8l2.9 1.7M61 53.1l.8 .4"/>
<path d="M61.6 52.1l.7 .4M61.8 51.1l.5 .3M62.3 46.9l2.9 1.7M62.6 55.2l2.4 1.4M62.7 53l.7 .4M63.3 52.9l.7 .4M63.6 50.7l.7 .4M63.6 49.3l.7 .5M63.9 54.5l1.1 .6M64.2 48.4l.7 .4M64.3 41.1l.8 .5M65.8 51.1l1.1 .7"/>
<path d="M65.8 49.7l2.4 1.4M66.4 47.5l2.9 1.6M68.2 56l12.6 7.4M69.3 54.1l12.7 7.3M31.1 65.1l22.5 13M40.8 63.5h.1M41 60.9h.1M41.1 62.5h.1M42.9 61.8l1.4 .8M42.9 64.3l1.2 .7M42.9 64.9l-.8 .5M43.4 66l.9 .6"/>
<path d="M43.8 66.4l-.8 .6M44.3 66.7l-.9 .5M54.4 70.2l7.6 4.3M54.4 72.4l1.2 .7M54.7 74.9l4.5 2.6M54.7 76.8l4.5 2.6M55.8 72.9l4.5 2.6"/>
<circle cx="221.8" cy="53.2" r="3.1"/>
<circle cx="221.8" cy="79.4" r="3.1"/>
<circle cx="83.6" cy="154.7" r="2.32"/>
<circle cx="131.9" cy="154.2" r="2.32"/>
<circle cx="182.6" cy="157.1" r="3.1"/>
<circle cx="225.5" cy="157.1" r="3.1"/>
<circle cx="316.3" cy="168.1" r="3.1"/>
<circle cx="182.6" cy="200" r="3.1"/>
<circle cx="225.5" cy="200" r="3.1"/>
<circle cx="316.3" cy="194.3" r="3.1"/>
<circle cx="83" cy="203" r="2.32"/>
<circle cx="131.3" cy="202.4" r="2.32"/>
</g>
<!-- layer: Visible -->
<g fill="#000" stroke="#000" stroke-width=".3">
<circle cx="55.3" cy="35.7" r=".24"/>
<circle cx="55.5" cy="35.8" r=".24"/>
<circle cx="56" cy="36.1" r=".24"/>
<circle cx="56.1" cy="35.9" r=".24"/>
<circle cx="56.6" cy="36.2" r=".24"/>
<circle cx="56.7" cy="36" r=".24"/>
<circle cx="57" cy="36.7" r=".24"/>
<circle cx="57.1" cy="36.7" r=".24"/>
<circle cx="57.2" cy="33.5" r=".24"/>
<circle cx="57.3" cy="36.3" r=".24"/>
<circle cx="57.3" cy="36.2" r=".24"/>
<circle cx="57.7" cy="33.2" r=".24"/>
<circle cx="57.7" cy="36.6" r=".24"/>
<circle cx="57.8" cy="36.5" r=".24"/>
<circle cx="58.4" cy="37.8" r=".24"/>
<circle cx="58.5" cy="33.5" r=".24"/>
<circle cx="58.6" cy="34" r=".24"/>
<circle cx="58.6" cy="37.1" r=".24"/>
<circle cx="58.6" cy="37.5" r=".24"/>
<circle cx="58.6" cy="38" r=".24"/>
<circle cx="58.7" cy="34" r=".24"/>
<circle cx="59.2" cy="34.6" r=".24"/>
<circle cx="59.3" cy="34" r=".24"/>
<circle cx="59.5" cy="34.8" r=".24"/>
<circle cx="59.7" cy="34.7" r=".24"/>
<circle cx="59.9" cy="34.6" r=".24"/>
<circle cx="59.9" cy="34.5" r=".24"/>
<circle cx="60" cy="34.5" r=".24"/>
<circle cx="60.1" cy="35.1" r=".24"/>
<circle cx="60.2" cy="34.5" r=".24"/>
<circle cx="60.3" cy="34.9" r=".24"/>
<circle cx="60.8" cy="35" r=".24"/>
<circle cx="61.1" cy="35.7" r=".24"/>
<circle cx="61.1" cy="36.1" r=".24"/>
<circle cx="61.2" cy="32.5" r=".24"/>
<circle cx="61.2" cy="35.6" r=".24"/>
<circle cx="61.4" cy="32.5" r=".24"/>
<circle cx="61.5" cy="36.3" r=".24"/>
<circle cx="61.6" cy="35.8" r=".24"/>
<circle cx="61.8" cy="32.1" r=".24"/>
<circle cx="61.8" cy="32.7" r=".24"/>
<circle cx="62" cy="35.5" r=".24"/>
<circle cx="62.2" cy="32.3" r=".24"/>
<circle cx="62.3" cy="32.8" r=".24"/>
<circle cx="62.5" cy="33.2" r=".24"/>
<circle cx="63" cy="32.9" r=".24"/>
<circle cx="63.2" cy="33.5" r=".24"/>
<circle cx="63.3" cy="32.7" r=".24"/>
<circle cx="63.4" cy="33.6" r=".24"/>
<circle cx="63.6" cy="30.3" r=".24"/>
<circle cx="63.7" cy="30.1" r=".24"/>
<circle cx="63.9" cy="33.9" r=".24"/>
<circle cx="64" cy="34.3" r=".24"/>
<circle cx="64" cy="30.6" r=".24"/>
<circle cx="64.3" cy="34.5" r=".24"/>
<circle cx="64.3" cy="30.8" r=".24"/>
<circle cx="64.4" cy="33.6" r=".24"/>
<circle cx="64.4" cy="34.6" r=".24"/>
<circle cx="64.5" cy="30.2" r=".24"/>
<circle cx="64.6" cy="33.8" r=".24"/>
<circle cx="64.8" cy="31.1" r=".24"/>
<circle cx="64.9" cy="31" r=".24"/>
<circle cx="64.9" cy="30.4" r=".24"/>
<circle cx="65.3" cy="31.4" r=".24"/>
<circle cx="65.6" cy="31.5" r=".24"/>
<circle cx="65.7" cy="30.9" r=".24"/>
<circle cx="66" cy="31.8" r=".24"/>
<circle cx="66.1" cy="31.7" r=".24"/>
<circle cx="66.9" cy="32.6" r=".24"/>
<circle cx="67.3" cy="32" r=".24"/>
<circle cx="68" cy="32.5" r=".24"/>
<circle cx="40.7" cy="59.8" r=".24"/>
<circle cx="41.5" cy="45.5" r=".24"/>
<circle cx="43.7" cy="49" r=".24"/>
<circle cx="44.3" cy="47.9" r=".24"/>
<circle cx="44.8" cy="48.5" r=".24"/>
<circle cx="47.9" cy="47.7" r=".24"/>
<circle cx="47.9" cy="53.9" r=".24"/>
<circle cx="60" cy="51.4" r=".24"/>
<circle cx="189.8" cy="48.7" r=".24"/>
<circle cx="323" cy="54.7" r=".24"/>
<circle cx="323.5" cy="55.7" r=".24"/>
<circle cx="326.2" cy="54.7" r=".24"/>
<circle cx="40.3" cy="64.1" r=".24"/>
<circle cx="40.5" cy="63.5" r=".24"/>
<circle cx="40.7" cy="62.1" r=".24"/>
<circle cx="40.7" cy="62.7" r=".24"/>
<circle cx="40.7" cy="61.8" r=".24"/>
<circle cx="41.1" cy="61" r=".24"/>
<circle cx="41.1" cy="60.4" r=".24"/>
<circle cx="41.1" cy="62.3" r=".24"/>
<circle cx="41.2" cy="61" r=".24"/>
<circle cx="41.2" cy="62.4" r=".24"/>
<circle cx="41.2" cy="60.1" r=".24"/>
<circle cx="322.5" cy="73.3" r=".24"/>
<circle cx="323.4" cy="73.3" r=".24"/>
<circle cx="323.7" cy="68.1" r=".24"/>
<circle cx="323.7" cy="67" r=".24"/>
<circle cx="323.8" cy="60.9" r=".24"/>
<circle cx="326.1" cy="73.3" r=".24"/>
<circle cx="328.8" cy="61.9" r=".24"/>
<circle cx="119.2" cy="157.9" r=".24"/>
<circle cx="339.3" cy="163.6" r=".24"/>
<circle cx="330.6" cy="188.6" r=".24"/>
<circle cx="330.6" cy="192.9" r=".24"/>
<circle cx="331.7" cy="190.4" r=".24"/>
</g>
<!-- layer: Visible Narrow -->
<g fill="#000" stroke="#000" stroke-width=".3">
<circle cx="55.7" cy="35.7" r=".11"/>
<circle cx="57.6" cy="36.7" r=".11"/>
<circle cx="58.4" cy="37.3" r=".11"/>
<circle cx="59.7" cy="34.7" r=".11"/>
<circle cx="59.9" cy="34.6" r=".11"/>
<circle cx="60" cy="34.9" r=".11"/>
<circle cx="60.8" cy="35.3" r=".11"/>
<circle cx="61.7" cy="32.2" r=".11"/>
<circle cx="62.9" cy="32.8" r=".11"/>
<circle cx="63.6" cy="33.5" r=".11"/>
<circle cx="63.9" cy="33.7" r=".11"/>
<circle cx="64.2" cy="33.6" r=".11"/>
<circle cx="64.4" cy="30.7" r=".11"/>
<circle cx="66.5" cy="31.8" r=".11"/>
<circle cx="67.1" cy="32.1" r=".11"/>
<circle cx="43.2" cy="47.8" r=".11"/>
<circle cx="43.7" cy="48.2" r=".11"/>
<circle cx="44.6" cy="50.4" r=".11"/>
<circle cx="54.9" cy="47.7" r=".11"/>
<circle cx="40.4" cy="63.3" r=".11"/>
<circle cx="41" cy="61.5" r=".11"/>
<circle cx="41.3" cy="60.1" r=".11"/>
</g>
<!-- layer: Border -->
<g fill="none" stroke="#000" stroke-width=".3">
<path d="M20 10.1h390v276.9h-390zM65 5.1v5M115 5.1v5M165 5.1v5M215 5.1v10M265 5.1v5M315 5.1v5M365 5.1v5M15 52.9h5M410 52.9h5M15 100.7h5M410 100.7h5"/>
<path d="M15 148.6h10M405 148.6h10M15 196.4h5M410 196.4h5M15 244.2h5M410 244.2h5M65 287v5M115 287v5M165 287v5M215 282.1v9.9M265 287v5M315 287v5"/>
<path d="M365 287v5"/>
</g>
<!-- layer: TitleBlock -->
<path d="M240 257h170M288 246.8v40.2M349 247v40M410 246.8v40.2h-180M410.5 246.8h-170.5v40.2M288 267h122M288 277h61" fill="none" stroke="#000" stroke-width=".36"/>
<!-- layer: Annotations -->
<path d="M181.1 54.2l3.2-1.6-2.5 2.5zM315.4 63.5l3.3-1.4-2.6 2.4zM127.1 150.8l.8-.8 2 3zM311.3 163.8l2.7 2.2-3.3-1.2zM328.3 193.6l3.4-1-2.9 2.1zM133.5 203.1l-1.6 3.2-.9-.6zM227.1 197.3l-1.1 3.3-1-.5z" fill="#000" stroke="#000" stroke-width=".3"/>
<path d="M181.5 54.7l-9.8 7.1h-60.2M315.8 64l-11.8 7.4h-38.4M88.4 137.7h27.4l11.7 12.7M267.6 157.6h31.3l12.1 6.7M284.3 153.6h3.3M328.6 194.1l-26.1 12.6h-38.4M131.4 206l-24.4 35h-26.4M225.5 200.4l-21.8 41.9h-31.3M190.7 238.4h1.7" fill="none" stroke="#000" stroke-width=".3"/>
<!-- layer: Dimensions -->
<g fill="none" stroke="#000" stroke-width=".3">
<path d="M299.4 92.6v26.2M308.9 93.8v14.4M357.8 93.8v25M302.9 116.7h51.4M312.4 106.1h41.9M327.2 112.3h3.6M330.9 101.7h3.5M129.6 135.1h3.5M136.6 133v25.6M136.6 135.1h1.8M138.4 133v16.1M141.9 135.1h13.5"/>
<path d="M146.8 130.7h3.6M176.5 136.3h13.5M177.9 131.9h3.5M193.5 134.2v12.5M193.5 136.3h1.8M195.3 134.2v12.5M198.8 136.3h3.5M221.6 131.2l-19.5 21.1M228.5 138.6l-2.3 2.6M235.1 137.7l-11 12.5M60 143.4l15.2 6.2M65.3 150h62.7"/>
<path d="M65.8 141.1l3.1 1.2M67.4 153.5v50.2M78.4 150.9l2.3 .9M136 158.1v63.9M161.9 147.6h12.7M164 151.1v54.9M199.8 154.9l-4.1 4.4M159.6 178.4v1.7M193.4 161.9l-2.4 2.6M120.8 180.6l37.4 13.1M65.3 207.1h13.9M78.9 206.9v15.1"/>
<path d="M82.4 219.9h50.1M161.9 209.5h12.7M173.1 208v13.8M176.6 219.7h54.9M202.5 215.4h1.7M235 208v13.8"/>
</g>
<g fill="#000" stroke="#000" stroke-width=".3">
<path d="M299.4 116.7l3.5-.6v1.1zM308.9 106.1l3.5-.6v1.1zM354.3 116.1l3.5 .6-3.5 .5zM354.3 105.5l3.5 .6-3.5 .5zM133.1 134.5l3.5 .6-3.5 .5zM138.4 135.1l3.5-.6v1.1zM190 135.7l3.5 .6-3.5 .6zM195.3 136.3l3.5-.6v1.2zM67.4 150l.6 3.5h-1.2zM75.4 149l3 1.9-3.4-.8zM164 147.6l.5 3.5h-1.1zM201.7 151.9l.9 .8-2.8 2.2z"/>
<path d="M223.7 149.8l.9 .7-2.8 2.3zM192.9 161.5l2.8-2.2-1.9 3zM117.5 179.5l3.5 .6-.4 1.1zM66.8 203.7h1.2l-.6 3.4zM78.9 219.9l3.5-.5v1.1zM132.5 219.4l3.5 .5-3.5 .6zM163.4 206h1.1l-.5 3.5zM173.1 219.7l3.5-.6v1.2zM231.5 219.1l3.5 .6-3.5 .6z"/>
</g>
<text font-size="7" x="349.6" y="277.3">Back Enclosure</text>
<g font-size="4.9">
<text x="199.7" y="31.8">Left</text>
<text x="329.9" y="30">Top</text>
<text x="111.2" y="60.7">Laser Engraving 34E.ai x2</text>
<text x="265.3" y="64.9">Laser Engraving</text>
<text x="286.2" y="70.7">LED.ai</text>
<text x="51.5" y="89.5">1:1</text>
<text x="328.1" y="104.7">1</text>
<text x="334.6" y="104.7">in</text>
<text x="324.5" y="115.2">1</text>
<text x="331" y="115.2">in</text>
<text x="90" y="130.9">M3x0.5 x2</text>
<text x="88.2" y="136.7">8mm depth</text>
<text x="150.6" y="133.7">in</text>
<text x="181.6" y="134.9">in</text>
<text x="61.5" y="142.5" transform="rotate(22 61.5 142.5)">R</text>
<text x="209.8" y="141.7" transform="rotate(-47 209.8 141.7)">Ø4mm</text>
<text x="230.8" y="140.4" transform="rotate(-49 230.8 140.4)">in</text>
<text x="267.4" y="142.5">8-32 UNC x4</text>
<text x="68" y="145.1" transform="rotate(22 68 145.1)">in</text>
<text x="226.1" y="145.8" transform="rotate(-49 226.1 145.8)">R</text>
<text x="273.5" y="148.4">Full Depth</text>
<text x="328.3" y="145.2">Right</text>
<text x="273.4" y="155.4">(min</text>
<text x="289.1" y="155.4">in.)</text>
<text x="140.3" y="185.9" transform="rotate(19 140.3 185.9)">R0.8mm</text>
<text x="162.6" y="182.8" transform="rotate(-90 162.6 182.8)">1 in</text>
<text x="65.9" y="196" transform="rotate(-90 65.9 196)">1.5in. ± 0.004in.</text>
<text x="263.7" y="200.1">Laser Engraving</text>
<text x="284.1" y="206">USB.ai</text>
<text x="90" y="218.5">1.5in. ± 0.004in.</text>
<text x="199.8" y="218.3">1 in</text>
<text x="172.2" y="227.3">8-32 UNC x4</text>
<text x="81.2" y="228.3">M3x0.5 x2</text>
<text x="178.2" y="233.2">Full Depth</text>
<text x="80.3" y="240">(min 5mm)</text>
<text x="81.6" y="234.1">Full Depth</text>
<text x="179.8" y="240.1">(min</text>
<text x="193.9" y="240.1">in.)</text>
<text x="125.4" y="257.3">NOTES, UNLESS SPECIFIED OTHERWISE</text>
<text x="241.9" y="253.5">34 Engineering, LLC</text>
<text x="288.7" y="255.3">Virtex</text>
<text x="349.6" y="255.3">Liam Snow</text>
<text x="386.8" y="255.3">9/30/2021</text>
<text x="128.7" y="263.2">1.</text>
<text x="139.8" y="263.2">ALL TOLERANCES ARE ±0.2mm or ±0.01in</text>
<text x="129.1" y="269.1">2.</text>
<text x="139.7" y="269.1">TOLERANCES DO NOT ACCOUNT FOR</text>
<text x="288.7" y="265.3">34V0-BA-ENC</text>
<text x="349.6" y="265.3">Pre-Production</text>
<text x="139.8" y="275">ANODIZING</text>
<text x="288.7" y="275.3">Aluminum 7075</text>
<text x="129.1" y="280.9">3.</text>
<text x="139.4" y="280.9">BREAK ALL SHARP EDGES</text>
<text x="288.7" y="285.3">Anodized Black Type II</text>
</g>
<g font-size="3.5">
<text x="39" y="8.8">1</text>
<text x="89" y="8.8">2</text>
<text x="139" y="8.8">3</text>
<text x="189" y="8.8">4</text>
<text x="239" y="8.8">5</text>
<text x="289" y="8.8">6</text>
<text x="339" y="8.8">7</text>
<text x="389" y="8.8">8</text>
<text x="16.3" y="30.2">A</text>
<text x="411.3" y="30.2">A</text>
<text x="16.3" y="78">B</text>
<text x="411.3" y="78">B</text>
<text x="331.7" y="101.3">9</text>
<text x="330.7" y="104.7">32</text>
<text x="327" y="111.9">17</text>
<text x="327.1" y="115.2">32</text>
<text x="16.2" y="125.9">C</text>
<text x="411.2" y="125.9">C</text>
<text x="147.6" y="130.3">3</text>
<text x="178.7" y="131.5">3</text>
<text x="146.7" y="133.7">64</text>
<text x="177.7" y="134.9">64</text>
<text x="64.4" y="143.7" transform="rotate(22 64.4 143.7)">16</text>
<text x="66.8" y="141" transform="rotate(22 66.8 141)">1</text>
<text x="226.5" y="140.3" transform="rotate(-49 226.5 140.3)">1</text>
<text x="228.3" y="143.3" transform="rotate(-49 228.3 143.3)">32</text>
<text x="16.2" y="173.7">D</text>
<text x="411.2" y="173.7">D</text>
<text x="159.2" y="180.2" transform="rotate(-90 159.2 180.2)">5</text>
<text x="162.6" y="180.2" transform="rotate(-90 162.6 180.2)">8</text>
<text x="202.4" y="214.9">5</text>
<text x="16.3" y="221.6">E</text>
<text x="202.4" y="218.3">8</text>
<text x="411.3" y="221.6">E</text>
<text x="16.4" y="269.4">F</text>
<text x="411.4" y="269.4">F</text>
<text x="39" y="290.8">1</text>
<text x="89" y="290.8">2</text>
<text x="139" y="290.8">3</text>
<text x="189" y="290.8">4</text>
<text x="239" y="290.8">5</text>
<text x="289" y="290.8">6</text>
<text x="339" y="290.8">7</text>
<text x="389" y="290.8">8</text>
</g>
<g font-size="3.4">
<text x="285" y="153.2">5</text>
<text x="283.9" y="156.5">16</text>
<text x="190.7" y="238">1</text>
<text x="190.6" y="241.2">4</text>
</g>
<g font-size="2.5">
<text x="288.7" y="249.6">Project</text>
<text x="349.6" y="249.6">Created by</text>
<text x="288.7" y="259.6">Part Number</text>
<text x="349.6" y="259.6">Part Status</text>
<text x="288.7" y="269.6">Material</text>
<text x="349.6" y="269.6">Title</text>
<text x="288.7" y="279.6">Finish</text>
</g>
</svg>
